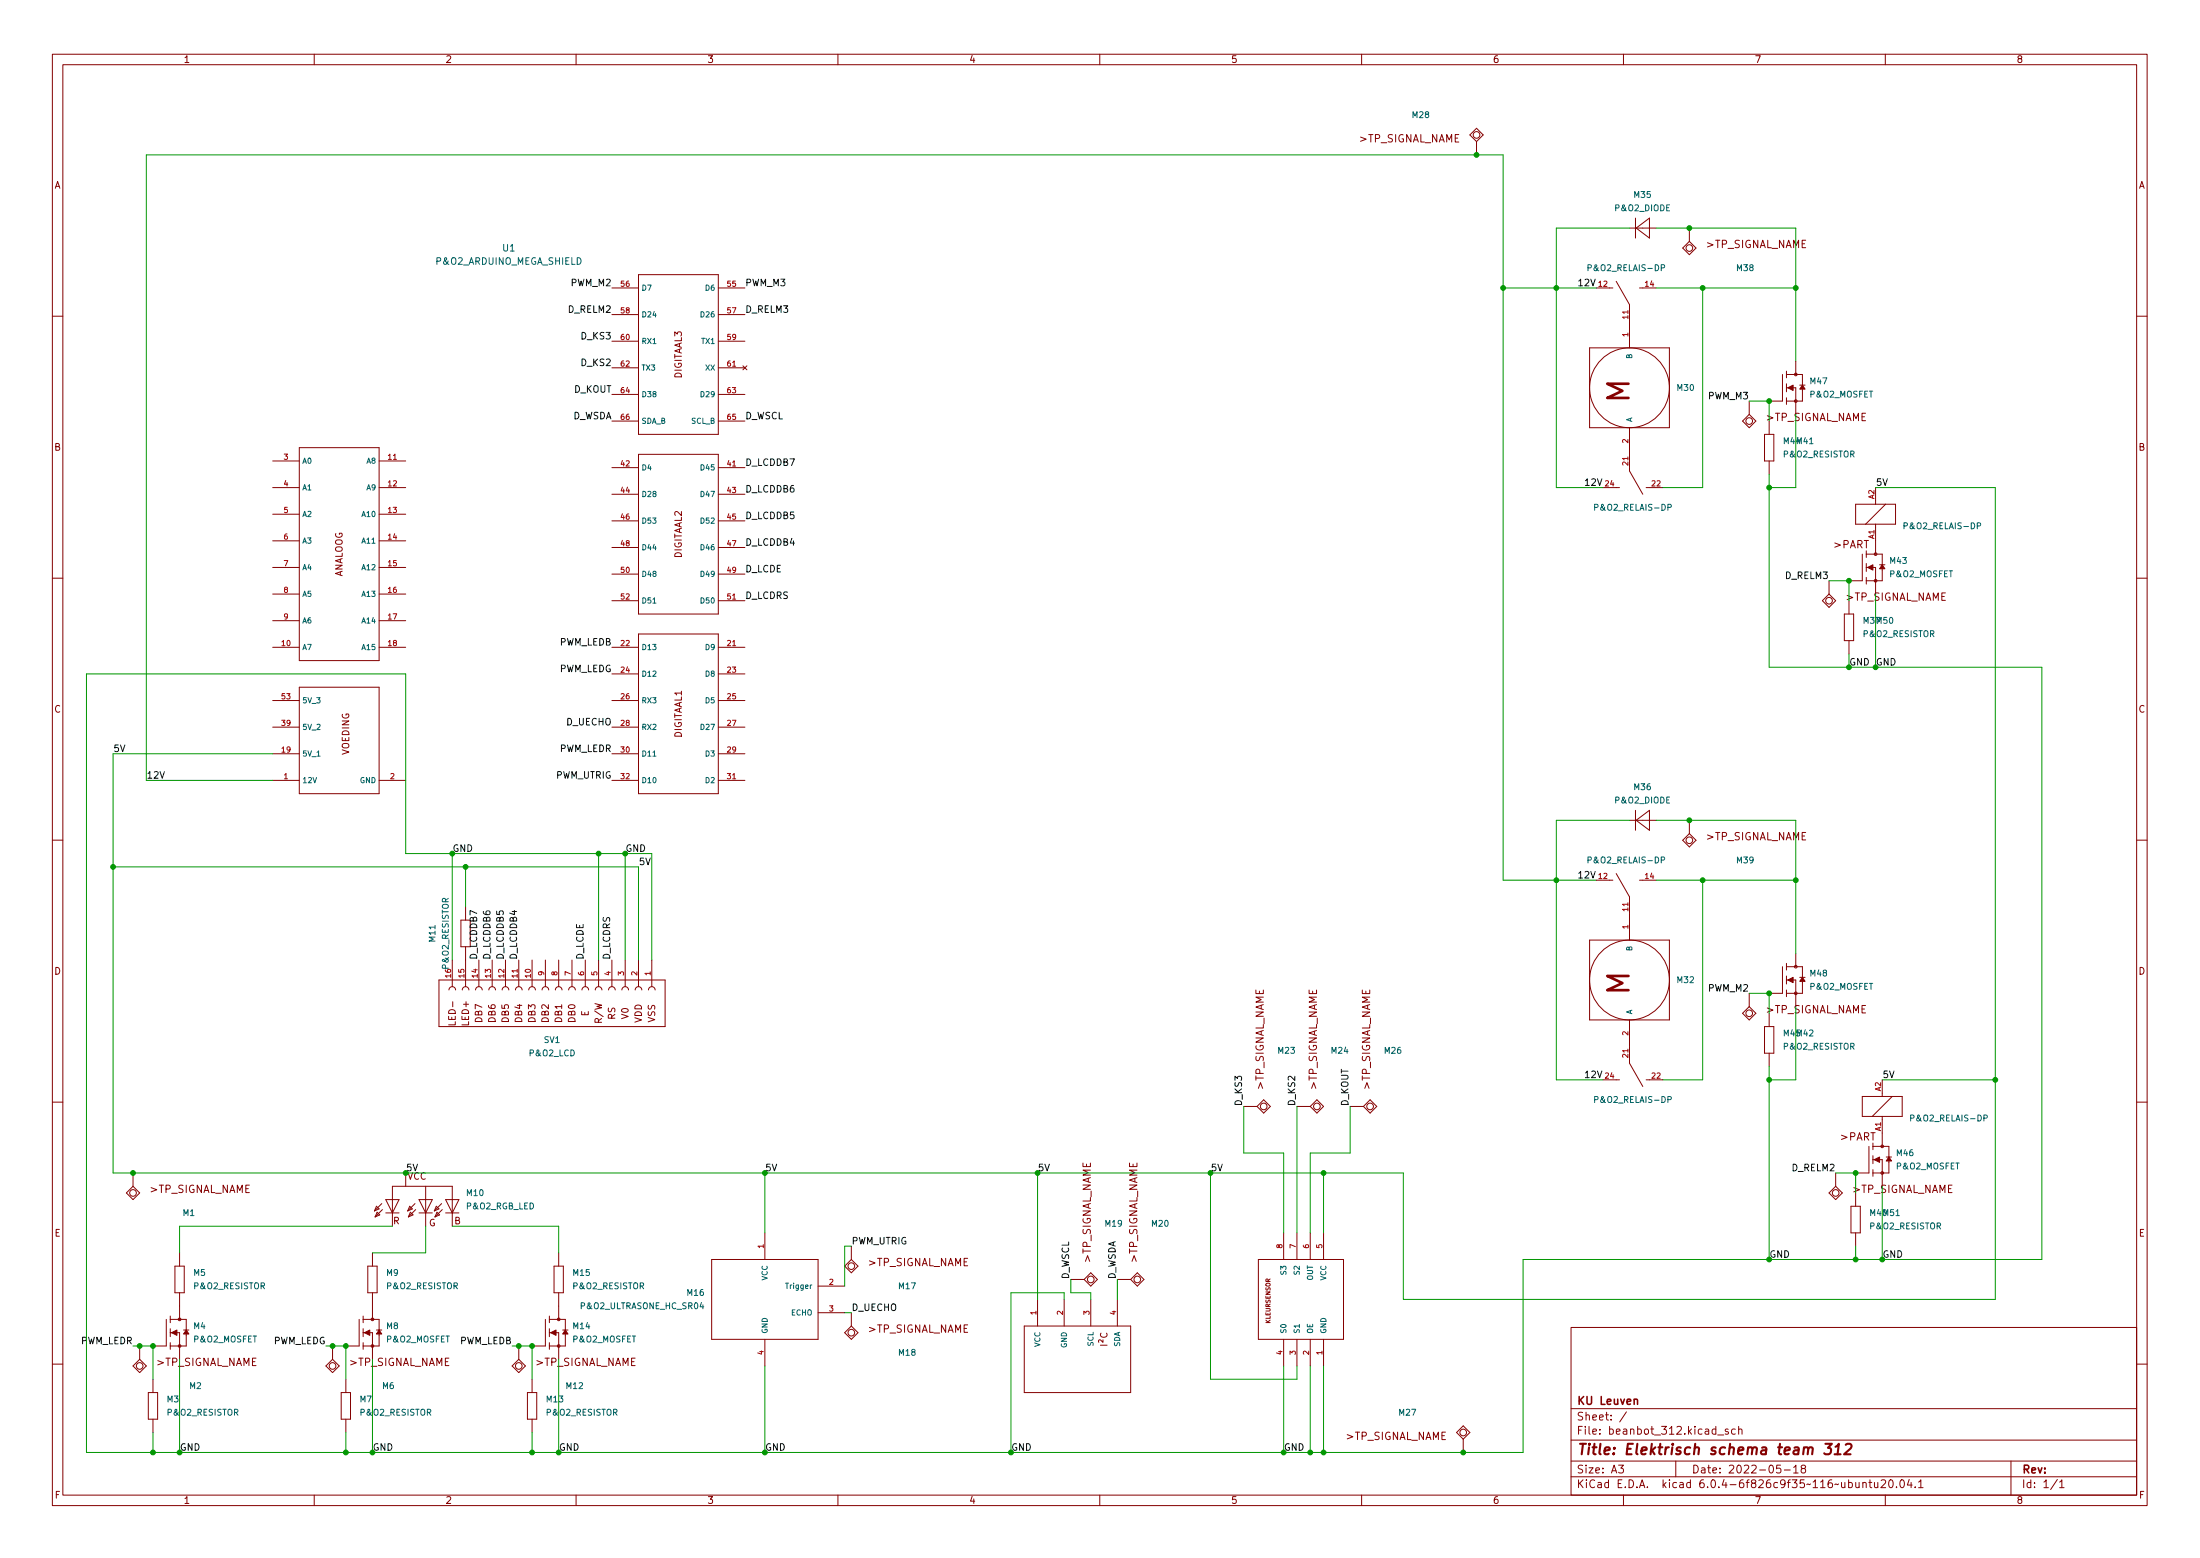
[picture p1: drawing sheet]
<svg xmlns="http://www.w3.org/2000/svg" width="297mm" height="210mm" viewBox="0 0 297 210" stroke-linecap="round" stroke-linejoin="round" font-family="sans-serif">
<g fill="none" stroke="#840000" stroke-width=".14">
<path d="M7.1 7.3h282.8v195.9h-282.8zM8.5 8.7h280v193.1h-280zM42.4 7.3v1.4M77.8 7.3v1.4M113.1 7.3v1.4M148.5 7.3v1.4M183.8 7.3v1.4M198.5 18.2l.9-.9 .9 .9-.9 .9zM199.4 19.1v1.8M219.2 7.3v1.4M254.6 7.3v1.4M82.6 38.9h3.6"/>
<path d="M86.2 37.1h10.8v21.5h-10.8zM97 38.9h3.6M215.5 38.9h2.3M218.2 38l1.8 3.1v5.8M220 30.8h3.6M220.8 29.4v2.7M220.9 30.8l1.8-1.4v2.7zM221.4 38.9h2.2M227.2 33.5l.9-.9 .9 .9-.9 .9zM228.1 30.8v1.8M7.1 42.7h1.4M82.6 42.5h3.6"/>
<path d="M82.6 46h3.6M82.6 49.6h3.6M82.6 53.2h3.6M82.6 56.8h3.6M97 42.5h3.6M97 46h3.6M97 49.6h3.6M97 53.2h3.6M97 56.8h3.6M100.3 49.4l.5 .5M100.8 49.4l-.5 .5M214.6 46.9h10.8v10.8h-10.8z"/>
<path d="M220 57.7v5.9l1.8 3.1M235.3 56.8l.9-.9 .9 .9-.9 .9zM236.2 54.1v1.8M238.2 58.6h1.3v3.6h-1.3zM238.9 56.8v1.8M240.7 50.5v3.6h-1.8M241.2 50.1v.9M241.2 51.8v1.1M241.2 53.7v.9M241.2 52.3h1.3v3.6M241.2 50.5h2.2v3.6h-2.2M242.5 48.7v1.8"/>
<path d="M243 52h.7M288.5 42.7h1.4M7.1 78h1.4M36.8 62.2h3.6M36.8 65.8h3.6M36.8 76.6h3.6M36.8 69.4h3.6M36.8 73h3.6M40.4 60.4h10.8v28.8h-10.8zM51.2 62.2h3.6M51.2 65.8h3.6M51.2 76.6h3.6"/>
<path d="M51.2 69.4h3.6M51.2 73h3.6M82.6 63.1h3.6M82.6 66.7h3.6M82.6 70.3h3.6M82.6 73.9h3.6M82.6 77.5h3.6M86.2 61.3h10.8v21.6h-10.8zM97 63.1h3.6M97 66.7h3.6M97 70.3h3.6M97 73.9h3.6"/>
<path d="M97 77.5h3.6M216.4 65.8h2.3M222.3 65.8h2.2M238.9 62.2v1.8M247 78.4v1.8M250.5 68h5.4v2.7h-5.4zM251.4 74.8v3.6h-1.8M252 74.8h2.1v3.6h-2.1M252 76.6h1.2v3.6M252 74.3v.9M252 76v1.1M252 77.9v.9"/>
<path d="M253.2 65.8v2.2M253.2 70.7v4.1M253.8 76.2h.7M254.6 68l-2.7 2.7M288.5 78h1.4M36.8 87.4h3.6M36.8 80.2h3.6M36.8 83.8h3.6M36.8 94.5h3.6M36.8 98.1h3.6M40.4 92.7h10.8v14.4h-10.8zM51.2 87.4h3.6"/>
<path d="M51.2 80.2h3.6M51.2 83.8h3.6M82.6 87.4h3.6M82.6 90.9h3.6M82.6 94.5h3.6M82.6 98.1h3.6M82.6 81.1h3.6M86.2 85.6h10.8v21.5h-10.8zM97 87.4h3.6M97 90.9h3.6M97 94.5h3.6M97 98.1h3.6"/>
<path d="M97 81.1h3.6M246.1 81.1l.9-.9 .8 .9-.8 .9zM249 82.9h1.3v3.6h-1.3zM249.6 81.1v1.8M249.6 86.5v1.8M7.1 113.4h1.4M36.8 105.3h3.6M36.8 101.7h3.6M51.2 105.3h3.6M82.6 105.3h3.6M82.6 101.7h3.6M97 105.3h3.6"/>
<path d="M97 101.7h3.6M215.5 118.8h2.3M218.2 117.9l1.8 3.1v5.9M220 110.7h3.6M220.8 109.4v2.6M220.9 110.7l1.8-1.3v2.6zM221.4 118.8h2.2M227.2 113.4l.9-.9 .9 .9-.9 .9zM228.1 110.7v1.8M288.5 113.4h1.4M59.3 132.3h30.5v6.2h-30.5zM60.6 133.6a.45 .45 0 0 1 .5-.4 .45 .45 0 0 1 .4 .4"/>
<path d="M61.1 129.6v3.6M62.2 124.2h1.3v3.6h-1.3zM62.4 133.6a.45 .45 0 0 1 .5-.4 .45 .45 0 0 1 .4 .4M62.9 122.4v1.8M62.9 127.8v5.4M64.2 133.6a.45 .45 0 0 1 .5-.4 .45 .45 0 0 1 .4 .4M64.7 129.6v3.6M66 133.6a.45 .45 0 0 1 .5-.4 .45 .45 0 0 1 .4 .4M66.5 129.6v3.6M67.8 133.6a.45 .45 0 0 1 .4-.4 .45 .45 0 0 1 .5 .4M68.2 129.6v3.6M69.6 133.6a.45 .45 0 0 1 .4-.4 .45 .45 0 0 1 .5 .4"/>
<path d="M70 129.6v3.6M71.4 133.6a.45 .45 0 0 1 .4-.4 .45 .45 0 0 1 .5 .4M71.8 129.6v3.6M73.2 133.6a.45 .45 0 0 1 .4-.4 .45 .45 0 0 1 .5 .4M73.6 129.6v3.6M75 133.6a.45 .45 0 0 1 .4-.4 .45 .45 0 0 1 .5 .4M75.4 129.6v3.6M76.8 133.6a.45 .45 0 0 1 .4-.4 .45 .45 0 0 1 .5 .4M77.2 129.6v3.6M78.6 133.6a.45 .45 0 0 1 .4-.4 .45 .45 0 0 1 .5 .4M79 129.6v3.6M80.4 133.6a.45 .45 0 0 1 .4-.4 .45 .45 0 0 1 .5 .4"/>
<path d="M80.8 129.6v3.6M82.2 133.6a.45 .45 0 0 1 .4-.4 .45 .45 0 0 1 .5 .4M82.6 129.6v3.6M84 133.6a.45 .45 0 0 1 .4-.4 .45 .45 0 0 1 .5 .4M84.4 129.6v3.6M85.8 133.6a.45 .45 0 0 1 .4-.4 .45 .45 0 0 1 .5 .4M86.2 129.6v3.6M87.6 133.6a.45 .45 0 0 1 .4-.4 .45 .45 0 0 1 .5 .4M88 129.6v3.6M214.6 126.9h10.8v10.7h-10.8zM220 137.6v5.9l1.8 3.1M235.3 136.7l.9-.9 .9 .9-.9 .9z"/>
<path d="M236.2 134.1v1.7M238.2 138.5h1.3v3.6h-1.3zM238.9 136.7v1.8M240.7 130.5v3.6h-1.8M241.2 130v.9M241.2 131.7v1.1M241.2 133.6v.9M241.2 132.3h1.3v3.5M241.2 130.5h2.2v3.6h-2.2M242.5 128.7v1.8M243 131.9h.7M7.1 148.7h1.4"/>
<path d="M18 158.3v1.8M54.8 158.3v1.8M167.9 149.3h1.8M169.7 149.3l.9-.9 .9 .9-.9 .9zM175.1 149.3h1.8M176.9 149.3l.9-.9 .9 .9-.9 .9zM182.3 149.3h1.8M184.1 149.3l.9-.9 .9 .9-.9 .9zM216.4 145.7h2.3M222.3 145.7h2.2M238.9 142.1v1.8M247.8 158.3v1.8"/>
<path d="M251.4 148h5.4v2.7h-5.4zM252.3 154.7v3.6h-1.8M252.9 154.3v.9M252.9 156v1M252.9 157.8v.9M252.9 156.5h1.2v3.6M252.9 154.7h2.1v3.6h-2.1M254.1 145.7v2.3M254.1 150.7v4M254.7 156.1h.7M255.5 148l-2.7 2.7M288.5 148.7h1.4"/>
<path d="M17.1 161l.9-.9 .9 .9-.9 .9zM22.5 178.1v3.5h-1.8M23 179.8h1.2v3.6M23 177.6v.9M23 179.3v1.1M23 178.1h2.1v3.5h-2.1M23.6 170.9h1.3v3.6h-1.3zM24.2 169.1v1.8M24.2 174.5v3.6M24.8 179.5h.7M48.5 178.1v3.5h-1.8M49 179.8h1.3v3.6"/>
<path d="M49 178.1h2.2v3.5h-2.2M49 177.6v.9M49 179.3v1.1M49.7 170.9h1.2v3.6h-1.2zM50.3 169.1v1.8M50.3 174.5v3.6M50.8 179.5h.7M50.8 162.8l.4 .3-.6 .3zM50.9 163.6l.4 .4-.7 .2zM51.5 162.4l-.9 1M51.6 163.2l-1 1M52.1 163.7h1.8"/>
<path d="M52.1 161.9h1.8l-.9 1.8zM53 165.5v-5.4h8.1v5.4M55.3 162.8l.4 .3-.7 .3zM55.4 163.6l.4 .4-.7 .2zM56 162.4l-1 1M56.1 163.2l-1 1M56.6 163.7h1.8M56.6 161.9h1.8l-.9 1.8zM57.5 160.1v5.4M58.9 162.8l.4 .3-.7 .3zM59 163.6l.4 .4-.7 .2zM59.6 162.4l-1 1"/>
<path d="M59.7 163.2l-1 1M60.2 163.7h1.8M60.2 161.9h1.8l-.9 1.8zM73.6 178.1v3.5h-1.8M74.2 179.8h1.2v3.6M74.2 178.1h2.1v3.5h-2.1M74.2 177.6v.9M74.2 179.3v1.1M74.8 170.9h1.3v3.6h-1.3zM75.4 169.1v1.8M75.4 174.5v3.6M76 179.5h.7"/>
<path d="M96.1 170h14.4v10.7h-14.4zM103.3 166.4v3.6M110.5 173.6h3.5M110.5 177.2h3.5M114 170.9l.9-.9 .9 .9-.9 .9zM114.9 179l.9 .8-.9 .9-.9-.9zM114.9 168.2v1.8M114.9 177.2v1.8M138.3 179h14.4v8.9h-14.4zM140.1 175.4v3.6M143.7 175.4v3.6M144.6 172.7h1.8"/>
<path d="M146.4 172.7l.9-.9 .9 .9-.9 .9zM147.3 175.4v3.6M148.7 179.9a.43 .43 0 0 0 .3 .6 .43 .43 0 0 0 .5-.4l-.1-.2M150.9 175.4v3.6M150.9 172.7h1.8M152.7 172.7l.9-.9 .9 .9-.9 .9zM169.9 170h11.5v10.7h-11.5zM173.3 166.4v3.6M175.1 166.4v3.6M176.9 166.4v3.6M178.7 166.4v3.6M212.1 179.1h76.4v22.7h-76.4z"/>
<path d="M247 161l.8-.9 .9 .9-.9 .9zM249.9 162.8h1.3v3.6h-1.3zM250.5 161v1.8M250.5 166.4v1.8M7.1 184.1h1.4M18 184.3l.9-.9 .9 .9-.9 .9zM18.9 181.6v1.8M20 187.9h1.3v3.6h-1.3zM20.7 186.1v1.8M20.7 191.5v1.8M23 181.2v.9M44 184.3l.9-.9 .9 .9-.9 .9z"/>
<path d="M44.9 181.6v1.8M46.1 187.9h1.2v3.6h-1.2zM46.7 186.1v1.8M46.7 191.5v1.8M49 181.2v.9M69.1 184.3l.9-.9 .9 .9-.9 .9zM70 181.6v1.8M71.2 187.9h1.3v3.6h-1.3zM71.8 186.1v1.8M71.8 191.5v1.8M74.2 181.2v.9M103.3 180.7v3.6"/>
<path d="M148.6 181.5h.9M148.9 180.8v.4l-.4-.4-.1 .1v.3M173.3 180.7v3.6M175.1 180.7v3.6M176.9 180.7v3.6M178.7 180.7v3.6M196.7 193.3l.9-.9 .9 .9-.9 .9zM197.6 194.2v1.8M212.1 199.3h76.4M212.1 197.2h76.4M212.1 194.3h76.4M212.1 190.1h76.4"/>
<path d="M218.5 197.7h.7l-.4 .4 .3 .1v.5l-.1 .1-.5-.1M219.6 190.5l-.9 1.4M226.3 197.2v2.1M231.9 193.7h.8M233.3 192.9l-.2-.1-.2 .2 .1 .1 .3 .2v.2h-.4M234.3 192.9l-.3-.1-.2 .2 .1 .5h.4M234.7 192.9l.2-.1 .3 .1v.7M234.7 192.5v1.1M240.4 197.7h-.5v.5l.1-.1 .4 .1 .1 .1-.1 .4-.1 .1-.4-.1M240.9 198.4h.8M242.2 198l.3-.3v1.1M242.2 198.8h.6"/>
<path d="M243.4 198.2l-.2-.2v-.2l.2-.1 .3 .1 .1 .1-.1 .2-.4 .1-.1 .2v.2l.2 .2h.2l.2-.2v-.2l-.2-.2M252.5 199.7v.9l.2 .2M254 199.8l.4-.1 .1 .1 .1 .2-.7 .8h.7M255.1 199.8l.2-.1a.57 .57 0 0 1 .3 .5 .57 .57 0 0 1-.3 .6l-.2-.1-.1-.3zM256.6 199.8l.2-.1a.57 .57 0 0 1 .3 .5 .57 .57 0 0 1-.3 .6l-.2-.1-.1-.3zM257.8 199.7l-.3 .7h.7M271.5 197.2v4.6M277.8 199.7l-.9 1.3M288.5 184.1h1.4M42.4 201.8v1.4M77.8 201.8v1.4M113.1 201.8v1.4"/>
<path d="M148.5 201.8v1.4M183.8 201.8v1.4M219.2 201.8v1.4M251.5 200.2l.2-.1h.2l.1 .7M251.5 200.1v.7M252.3 200.1h.4M253.1 200.1v.6l.3 .1 .1-.1M253.5 200.1v.7M254.6 201.8v1.4M256.1 200.7v.1M258 200.1v.7M258.6 200.7v.1"/>
<path d="M259 200l.3-.3v1.1M259 200.8h.6M278.1 200l.3-.3v1.1M278.1 200.8h.6"/>
<circle cx="199.4" cy="18.2" r=".45"/>
<circle cx="228.1" cy="33.5" r=".45"/>
<circle cx="220" cy="52.3" r="5.4"/>
<circle cx="236.2" cy="56.8" r=".45"/>
<circle cx="242.5" cy="54.1" r=".18"/>
<circle cx="242.5" cy="50.5" r=".18"/>
<circle cx="253.2" cy="74.8" r=".18"/>
<circle cx="253.2" cy="78.4" r=".18"/>
<circle cx="247" cy="81.1" r=".45"/>
<circle cx="228.1" cy="113.4" r=".45"/>
<circle cx="220" cy="132.3" r="5.4"/>
<circle cx="236.2" cy="136.7" r=".45"/>
<circle cx="242.5" cy="130.5" r=".18"/>
<circle cx="242.5" cy="134.1" r=".18"/>
<circle cx="170.6" cy="149.3" r=".45"/>
<circle cx="177.8" cy="149.3" r=".45"/>
<circle cx="185" cy="149.3" r=".45"/>
<circle cx="254.1" cy="154.7" r=".18"/>
<circle cx="254.1" cy="158.3" r=".18"/>
<circle cx="18" cy="161" r=".45"/>
<circle cx="24.2" cy="178.1" r=".18"/>
<circle cx="50.3" cy="178.1" r=".18"/>
<circle cx="75.4" cy="178.1" r=".18"/>
<circle cx="114.9" cy="179.8" r=".45"/>
<circle cx="114.9" cy="170.9" r=".45"/>
<circle cx="147.3" cy="172.7" r=".45"/>
<circle cx="153.6" cy="172.7" r=".45"/>
<circle cx="247.8" cy="161" r=".45"/>
<circle cx="18.9" cy="184.3" r=".45"/>
<circle cx="24.2" cy="181.6" r=".18"/>
<circle cx="44.9" cy="184.3" r=".45"/>
<circle cx="50.3" cy="181.6" r=".18"/>
<circle cx="70" cy="184.3" r=".45"/>
<circle cx="75.4" cy="181.6" r=".18"/>
<circle cx="197.6" cy="193.3" r=".45"/>
</g>
<path d="M246.5 194.8h.8l-.5 .6 .4 .1-.1 .6-.2 .2h-.4l-.2-.2M247.7 196.3h.8M247.8 195.2l.5-.4-.2 1.5M249.2 195l.2-.2h.4l.1 .2 .1 .2-.1 .3-.9 .8h.9" fill="none" stroke="#840000" stroke-width=".28"/>
<path d="M220.6 188.9l.2-.1 .2 .1 .1 .6" fill="none" stroke="#840000" stroke-width=".21"/>
<g fill="#840000" stroke="#840000" stroke-width=".14">
<path d="M241.4 52.3l.7-.3v.7z"/>
<path d="M243.4 52l.3 .5h-.7z"/>
<path d="M253.1 156.5l.7-.4v.8z"/>
<path d="M255 156.1l.4 .6h-.7z"/>
<path d="M23.2 179.8l.7-.3v.7z"/>
<path d="M25.1 179.5l.4 .5h-.7z"/>
<path d="M241.4 132.3l.7-.4v.7z"/>
<path d="M243.4 131.9l.3 .5h-.7z"/>
<path d="M49.2 179.8l.7-.3v.7z"/>
<path d="M51.2 179.5l.3 .5h-.7z"/>
<path d="M74.4 179.8l.7-.3v.7z"/>
<path d="M76.3 179.5l.4 .5h-.7z"/>
<path d="M252.2 76.6l.7-.4v.7z"/>
<path d="M254.1 76.2l.4 .6h-.7z"/>
</g>
<path d="M224.3 36.1h.4v-.3l-.4-.1v.8M225.2 68.5l.4-.1v-.3h-.4v.8M267 71l.3-.1 .1-.3h-.4v.8M88.2 81.4h.4M88.2 102h.4M224.3 116.1l.4-.1v-.3l-.4-.1v.9M225.2 148.4h.4v-.3l-.4-.1v.8M267.9 150.9h.3l.1-.3-.4-.1v.8" fill="none" stroke="#006464" stroke-width=".14"/>
<g fill="none" stroke="#009600" stroke-width=".14">
<path d="M202.9 38.9h12.6M220 30.8h-9.9v35h6.3M223.6 30.8h18.9v17.9M223.6 38.9h18.9M229.9 38.9v26.9h-5.4M236.2 54.1h2.7v2.7M242.5 55.9v9.9h-3.6M238.9 64v26h36.8v80h-70.1v26h-193.9v-105.1h43.1v24.3h33.2v14.4M247 78.4h2.6v2.7M253.2 65.8h16.2v109.6h-79.9v-17.1h-174.2v-56.6h21.5M249.6 88.3v1.7M253.2 80.2v9.8"/>
<path d="M15.3 117h70.9v12.6M36.8 105.3h-17v-84.4h183.1v97.9h12.6M61.1 115.2v14.4M62.9 117v5.4M80.8 115.2v14.4M84.4 115.2v14.4M220 110.7h-9.9v35h6.3M223.6 110.7h18.9v18M223.6 118.8h18.9M229.9 118.8v26.9h-5.4M236.2 134.1h2.7v2.6M242.5 135.8v9.9h-3.6"/>
<path d="M103.3 158.3v8.1M140.1 158.3v17.1M163.4 158.3v27.8h11.7v-1.8M167.9 149.3v6.3h5.4v10.8M175.1 149.3v17.1M178.7 158.3v8.1M182.3 149.3v6.3h-5.4v10.8M238.9 143.9v26.1M247.8 158.3h2.7v2.7M254.1 145.7h15.3M53 165.5h-28.8v3.6M57.5 165.5v3.6h-7.2"/>
<path d="M61.1 165.5h14.3v3.6M114 177.2h.9M114.9 168.2h-.9v5.4M143.7 175.4v-.9h-7.2v21.5M144.6 172.7v1.8h2.7v.9M150.9 172.7v2.7M250.5 168.2v1.8M254.1 160.1v9.9M18 181.6h2.7v4.5M20.7 193.3v2.7M24.2 183.4v12.6M44 181.6h2.7v4.5"/>
<path d="M46.7 193.3v2.7M50.3 183.4v12.6M69.1 181.6h2.7v4.5M71.8 193.3v2.7M75.4 183.4v12.6M103.3 184.3v11.7M173.3 184.3v11.7M176.9 184.3v11.7M178.7 184.3v11.7"/>
</g>
<g fill="#009600" stroke="#009600" stroke-width=".14">
<circle cx="62.9" cy="117" r=".32"/>
<circle cx="61.1" cy="115.2" r=".32"/>
<circle cx="84.4" cy="115.2" r=".32"/>
<circle cx="80.8" cy="115.2" r=".32"/>
<circle cx="103.3" cy="158.3" r=".32"/>
<circle cx="54.8" cy="158.3" r=".32"/>
<circle cx="44.9" cy="181.6" r=".32"/>
<circle cx="46.7" cy="181.6" r=".32"/>
<circle cx="18.9" cy="181.6" r=".32"/>
<circle cx="20.7" cy="181.6" r=".32"/>
<circle cx="20.7" cy="196" r=".32"/>
<circle cx="24.2" cy="196" r=".32"/>
<circle cx="15.3" cy="117" r=".32"/>
<circle cx="18" cy="158.3" r=".32"/>
<circle cx="46.7" cy="196" r=".32"/>
<circle cx="163.4" cy="158.3" r=".32"/>
<circle cx="140.1" cy="158.3" r=".32"/>
<circle cx="136.5" cy="196" r=".32"/>
<circle cx="178.7" cy="158.3" r=".32"/>
<circle cx="173.3" cy="196" r=".32"/>
<circle cx="71.8" cy="196" r=".32"/>
<circle cx="75.4" cy="196" r=".32"/>
<circle cx="103.3" cy="196" r=".32"/>
<circle cx="50.3" cy="196" r=".32"/>
<circle cx="71.8" cy="181.6" r=".32"/>
<circle cx="70" cy="181.6" r=".32"/>
<circle cx="242.5" cy="118.8" r=".32"/>
<circle cx="249.6" cy="90" r=".32"/>
<circle cx="238.9" cy="134.1" r=".32"/>
<circle cx="210.1" cy="118.8" r=".32"/>
<circle cx="228.1" cy="110.7" r=".32"/>
<circle cx="229.9" cy="118.8" r=".32"/>
<circle cx="238.9" cy="145.7" r=".32"/>
<circle cx="269.4" cy="145.7" r=".32"/>
<circle cx="238.9" cy="170" r=".32"/>
<circle cx="250.5" cy="170" r=".32"/>
<circle cx="254.1" cy="170" r=".32"/>
<circle cx="250.5" cy="158.3" r=".32"/>
<circle cx="178.7" cy="196" r=".32"/>
<circle cx="176.9" cy="196" r=".32"/>
<circle cx="197.6" cy="196" r=".32"/>
<circle cx="202.9" cy="38.9" r=".32"/>
<circle cx="199.4" cy="20.9" r=".32"/>
<circle cx="210.1" cy="38.9" r=".32"/>
<circle cx="228.1" cy="30.8" r=".32"/>
<circle cx="238.9" cy="54.1" r=".32"/>
<circle cx="242.5" cy="38.9" r=".32"/>
<circle cx="229.9" cy="38.9" r=".32"/>
<circle cx="238.9" cy="65.8" r=".32"/>
<circle cx="253.2" cy="90" r=".32"/>
<circle cx="249.6" cy="78.4" r=".32"/>
</g>
<g font-size="4" fill="#840000">
<text x="220" y="54.4" transform="rotate(-90 220 54.4)">M</text>
<text x="220" y="134.3" transform="rotate(-90 220 134.3)">M</text>
</g>
<text font-size="2" fill="#840000" x="212.8" y="196.3">Title: Elektrisch schema team 312</text>
<g font-size="1.5" fill="#840000">
<text x="212.8" y="191.7">Sheet: /</text>
<text x="212.8" y="189.6">KU Leuven</text>
<text x="212.8" y="193.6">File: beanbot_312.kicad_sch</text>
<text x="212.8" y="200.8">KiCad E.D.A. kicad 6.0.4-6f826c9f35~116~ubuntu20.04.1</text>
<text x="212.8" y="198.8">Size: A3</text>
<text x="228.4" y="198.8">Date: 2022-05-18</text>
<text x="272.9" y="198.8">Rev:</text>
<text x="272.9" y="200.8">Id: 1/1</text>
</g>
<g font-size="1.4" fill="#840000">
<text x="183.5" y="19.2">&gt;TP_SIGNAL_NAME</text>
<text x="230.4" y="33.5">&gt;TP_SIGNAL_NAME</text>
<text x="238.4" y="56.8">&gt;TP_SIGNAL_NAME</text>
<text x="247.6" y="74">&gt;PART</text>
<text x="249.2" y="81.1">&gt;TP_SIGNAL_NAME</text>
<text x="230.4" y="113.4">&gt;TP_SIGNAL_NAME</text>
<text x="238.4" y="136.7">&gt;TP_SIGNAL_NAME</text>
<text x="170.6" y="147.1" transform="rotate(-90 170.6 147.1)">&gt;TP_SIGNAL_NAME</text>
<text x="177.8" y="147.1" transform="rotate(-90 177.8 147.1)">&gt;TP_SIGNAL_NAME</text>
<text x="185" y="147.1" transform="rotate(-90 185 147.1)">&gt;TP_SIGNAL_NAME</text>
<text x="248.5" y="153.9">&gt;PART</text>
<text x="20.2" y="161">&gt;TP_SIGNAL_NAME</text>
<text x="250.1" y="161">&gt;TP_SIGNAL_NAME</text>
<text x="117.2" y="170.9">&gt;TP_SIGNAL_NAME</text>
<text x="147.3" y="170.4" transform="rotate(-90 147.3 170.4)">&gt;TP_SIGNAL_NAME</text>
<text x="153.6" y="170.4" transform="rotate(-90 153.6 170.4)">&gt;TP_SIGNAL_NAME</text>
<text x="117.2" y="179.8">&gt;TP_SIGNAL_NAME</text>
<text x="21.1" y="184.3">&gt;TP_SIGNAL_NAME</text>
<text x="47.2" y="184.3">&gt;TP_SIGNAL_NAME</text>
<text x="72.3" y="184.3">&gt;TP_SIGNAL_NAME</text>
<text x="181.7" y="194.3">&gt;TP_SIGNAL_NAME</text>
</g>
<g font-size="1.3" fill="#840000">
<text x="24.7" y="8.5">1</text>
<text x="60.1" y="8.5">2</text>
<text x="95.5" y="8.5">3</text>
<text x="130.8" y="8.5">4</text>
<text x="166.2" y="8.5">5</text>
<text x="201.5" y="8.5">6</text>
<text x="236.9" y="8.5">7</text>
<text x="272.2" y="8.5">8</text>
<text x="7.3" y="25.5">A</text>
<text x="288.7" y="25.5">A</text>
<text x="92" y="51.1" transform="rotate(-90 92 51.1)">DIGITAAL3</text>
<text x="7.3" y="60.8">B</text>
<text x="288.7" y="60.8">B</text>
<text x="46.2" y="78" transform="rotate(-90 46.2 78)">ANALOOG</text>
<text x="92" y="75.4" transform="rotate(-90 92 75.4)">DIGITAAL2</text>
<text x="7.3" y="96.2">C</text>
<text x="47.1" y="101.9" transform="rotate(-90 47.1 101.9)">VOEDING</text>
<text x="92" y="99.6" transform="rotate(-90 92 99.6)">DIGITAAL1</text>
<text x="288.7" y="96.2">C</text>
<text x="7.3" y="131.5">D</text>
<text x="288.7" y="131.5">D</text>
<text x="65.1" y="138" transform="rotate(-90 65.1 138)">DB7</text>
<text x="66.9" y="138" transform="rotate(-90 66.9 138)">DB6</text>
<text x="68.7" y="138" transform="rotate(-90 68.7 138)">DB5</text>
<text x="70.5" y="138" transform="rotate(-90 70.5 138)">DB4</text>
<text x="72.3" y="138" transform="rotate(-90 72.3 138)">DB3</text>
<text x="74.1" y="138" transform="rotate(-90 74.1 138)">DB2</text>
<text x="75.9" y="138" transform="rotate(-90 75.9 138)">DB1</text>
<text x="77.7" y="138" transform="rotate(-90 77.7 138)">DB0</text>
<text x="79.5" y="137.2" transform="rotate(-90 79.5 137.2)">E</text>
<text x="81.3" y="138" transform="rotate(-90 81.3 138)">R/W</text>
<text x="83.1" y="137.6" transform="rotate(-90 83.1 137.6)">RS</text>
<text x="84.9" y="137.5" transform="rotate(-90 84.9 137.5)">V0</text>
<text x="88.5" y="138" transform="rotate(-90 88.5 138)">VSS</text>
<text x="61.5" y="138.2" transform="rotate(-90 61.5 138.2)">LED-</text>
<text x="63.3" y="138.4" transform="rotate(-90 63.3 138.4)">LED+</text>
<text x="86.7" y="138.1" transform="rotate(-90 86.7 138.1)">VDD</text>
<text x="55" y="159.2">VCC</text>
<text x="7.4" y="166.9">E</text>
<text x="53.1" y="165.2">R</text>
<text x="57.9" y="165.5">G</text>
<text x="61.3" y="165.2">B</text>
<text x="288.8" y="166.9">E</text>
<text x="7.4" y="202.2">F</text>
<text x="24.7" y="202.9">1</text>
<text x="60.1" y="202.9">2</text>
<text x="95.5" y="202.9">3</text>
<text x="130.8" y="202.9">4</text>
<text x="166.2" y="202.9">5</text>
<text x="201.5" y="202.9">6</text>
<text x="236.9" y="202.9">7</text>
<text x="272.2" y="202.9">8</text>
<text x="288.8" y="202.2">F</text>
</g>
<g font-size="1.3" fill="#006464">
<text x="58.9" y="35.7">P&amp;O2_ARDUINO_MEGA_SHIELD</text>
<text x="67.9" y="33.9">U1</text>
</g>
<g font-size="1.3" fill="#0f0f0f">
<text x="77.1" y="38.6">PWM_M2</text>
<text x="100.6" y="38.6">PWM_M3</text>
<text x="213.3" y="38.6">12V</text>
<text x="76.8" y="42.2">D_RELM2</text>
<text x="78.6" y="45.8">D_KS3</text>
<text x="100.6" y="42.2">D_RELM3</text>
<text x="77.5" y="53">D_KOUT</text>
<text x="78.6" y="49.4">D_KS2</text>
<text x="230.7" y="53.9">PWM_M3</text>
<text x="77.2" y="56.6">D_WSDA</text>
<text x="100.6" y="56.6">D_WSCL</text>
<text x="100.6" y="62.9">D_LCDDB7</text>
<text x="214.2" y="65.6">12V</text>
<text x="253.2" y="65.6">5V</text>
<text x="100.6" y="70">D_LCDDB5</text>
<text x="100.6" y="66.5">D_LCDDB6</text>
<text x="100.6" y="73.6">D_LCDDB4</text>
<text x="100.6" y="77.2">D_LCDE</text>
<text x="100.6" y="80.8">D_LCDRS</text>
<text x="241.1" y="78.1">D_RELM3</text>
<text x="75.5" y="87.1">PWM_LEDB</text>
<text x="249.6" y="89.8">GND GND</text>
<text x="75.4" y="90.7">PWM_LEDG</text>
<text x="15.3" y="101.5">5V</text>
<text x="75.5" y="101.5">PWM_LEDR</text>
<text x="76.5" y="97.9">D_UECHO</text>
<text x="19.8" y="105.1">12V</text>
<text x="75" y="105.1">PWM_UTRIG</text>
<text x="61.1" y="114.9">GND</text>
<text x="84.4" y="114.9">GND</text>
<text x="86.2" y="116.7">5V</text>
<text x="213.3" y="118.5">12V</text>
<text x="64.4" y="129.6" transform="rotate(-90 64.4 129.6)">D_LCDDB7</text>
<text x="66.2" y="129.6" transform="rotate(-90 66.2 129.6)">D_LCDDB6</text>
<text x="68" y="129.6" transform="rotate(-90 68 129.6)">D_LCDDB5</text>
<text x="69.8" y="129.6" transform="rotate(-90 69.8 129.6)">D_LCDDB4</text>
<text x="78.8" y="129.6" transform="rotate(-90 78.8 129.6)">D_LCDE</text>
<text x="82.4" y="129.6" transform="rotate(-90 82.4 129.6)">D_LCDRS</text>
<text x="230.7" y="133.8">PWM_M2</text>
<text x="167.7" y="149.3" transform="rotate(-90 167.7 149.3)">D_KS3</text>
<text x="174.9" y="149.3" transform="rotate(-90 174.9 149.3)">D_KS2</text>
<text x="182" y="149.3" transform="rotate(-90 182 149.3)">D_KOUT</text>
<text x="214.2" y="145.5">12V</text>
<text x="254.1" y="145.5">5V</text>
<text x="54.8" y="158.1">5V</text>
<text x="103.3" y="158.1">5V</text>
<text x="140.1" y="158.1">5V</text>
<text x="163.4" y="158.1">5V</text>
<text x="242" y="158.1">D_RELM2</text>
<text x="114.9" y="167.9">PWM_UTRIG</text>
<text x="144.3" y="172.7" transform="rotate(-90 144.3 172.7)">D_WSCL</text>
<text x="150.6" y="172.7" transform="rotate(-90 150.6 172.7)">D_WSDA</text>
<text x="238.9" y="169.7">GND</text>
<text x="254.1" y="169.7">GND</text>
<text x="114.9" y="176.9">D_UECHO</text>
<text x="10.8" y="181.4">PWM_LEDR</text>
<text x="36.8" y="181.4">PWM_LEDG</text>
<text x="62" y="181.4">PWM_LEDB</text>
<text x="24.2" y="195.8">GND</text>
<text x="50.3" y="195.8">GND</text>
<text x="75.4" y="195.8">GND</text>
<text x="103.3" y="195.8">GND</text>
<text x="136.5" y="195.8">GND</text>
<text x="173.3" y="195.8">GND</text>
</g>
<g font-size="1.1" fill="#006464">
<text x="190.7" y="15.9">M28</text>
<text x="218.1" y="28.5">P&amp;O2_DIODE</text>
<text x="220.7" y="26.7">M35</text>
<text x="214.7" y="36.6">P&amp;O2_RELAIS-DP</text>
<text x="234.5" y="36.6">M38</text>
<text x="226.5" y="52.7">M30</text>
<text x="244.4" y="53.6">P&amp;O2_MOSFET</text>
<text x="244.4" y="51.8">M47</text>
<text x="240.9" y="59.9">M44M41</text>
<text x="240.9" y="61.7">P&amp;O2_RESISTOR</text>
<text x="215.6" y="68.9">P&amp;O2_RELAIS-DP</text>
<text x="257.4" y="71.4">P&amp;O2_RELAIS-DP</text>
<text x="255.2" y="77.9">P&amp;O2_MOSFET</text>
<text x="255.2" y="76.1">M43</text>
<text x="251.6" y="84.2">M37M50</text>
<text x="251.7" y="86">P&amp;O2_RESISTOR</text>
<text x="220.7" y="106.6">M36</text>
<text x="218.1" y="108.4">P&amp;O2_DIODE</text>
<text x="214.7" y="116.5">P&amp;O2_RELAIS-DP</text>
<text x="234.5" y="116.5">M39</text>
<text x="58.8" y="127.1" transform="rotate(-90 58.8 127.1)">M11</text>
<text x="60.6" y="130.7" transform="rotate(-90 60.6 130.7)">P&amp;O2_RESISTOR</text>
<text x="244.4" y="131.8">M48</text>
<text x="226.5" y="132.7">M32</text>
<text x="244.4" y="133.6">P&amp;O2_MOSFET</text>
<text x="71.5" y="142.5">P&amp;O2_LCD</text>
<text x="73.5" y="140.7">SV1</text>
<text x="172.6" y="142.2">M23</text>
<text x="179.8" y="142.2">M24</text>
<text x="187" y="142.2">M26</text>
<text x="240.9" y="139.8">M45M42</text>
<text x="240.9" y="141.6">P&amp;O2_RESISTOR</text>
<text x="215.6" y="148.8">P&amp;O2_RELAIS-DP</text>
<text x="258.2" y="151.3">P&amp;O2_RELAIS-DP</text>
<text x="63" y="161.4">M10</text>
<text x="256.1" y="157.8">P&amp;O2_MOSFET</text>
<text x="256.1" y="156">M46</text>
<text x="24.7" y="164.1">M1</text>
<text x="63" y="163.2">P&amp;O2_RGB_LED</text>
<text x="149.3" y="165.5">M19</text>
<text x="155.5" y="165.5">M20</text>
<text x="252.5" y="164.1">M40M51</text>
<text x="252.6" y="165.9">P&amp;O2_RESISTOR</text>
<text x="26.2" y="172.2">M5</text>
<text x="26.3" y="174">P&amp;O2_RESISTOR</text>
<text x="52.2" y="172.2">M9</text>
<text x="52.3" y="174">P&amp;O2_RESISTOR</text>
<text x="77.4" y="172.2">M15</text>
<text x="77.4" y="174">P&amp;O2_RESISTOR</text>
<text x="121.4" y="174">M17</text>
<text x="26.2" y="179.4">M4</text>
<text x="52.2" y="179.4">M8</text>
<text x="77.4" y="179.4">M14</text>
<text x="78.5" y="176.7">P&amp;O2_ULTRASONE_HC_SR04</text>
<text x="92.8" y="174.9">M16</text>
<text x="26.2" y="181.2">P&amp;O2_MOSFET</text>
<text x="52.3" y="181.2">P&amp;O2_MOSFET</text>
<text x="77.4" y="181.2">P&amp;O2_MOSFET</text>
<text x="121.4" y="182.9">M18</text>
<text x="22.6" y="189.2">M3</text>
<text x="22.7" y="191">P&amp;O2_RESISTOR</text>
<text x="25.6" y="187.4">M2</text>
<text x="48.6" y="189.2">M7</text>
<text x="48.7" y="191">P&amp;O2_RESISTOR</text>
<text x="51.7" y="187.4">M6</text>
<text x="73.8" y="189.2">M13</text>
<text x="73.9" y="191">P&amp;O2_RESISTOR</text>
<text x="76.5" y="187.4">M12</text>
<text x="188.9" y="191">M27</text>
</g>
<g font-size="1" fill="#a90000">
<text x="83.9" y="38.7">56</text>
<text x="98.2" y="38.7">55</text>
<text x="215.9" y="38.7">12</text>
<text x="222.1" y="38.7">14</text>
<text x="83.9" y="42.3">58</text>
<text x="83.9" y="45.9">60</text>
<text x="98.2" y="42.3">57</text>
<text x="98.2" y="45.9">59</text>
<text x="219.8" y="45.4" transform="rotate(-90 219.8 45.4)">1</text>
<text x="219.8" y="43" transform="rotate(-90 219.8 43)">11</text>
<text x="83.9" y="49.5">62</text>
<text x="83.9" y="53.1">64</text>
<text x="98.2" y="49.5">61</text>
<text x="98.2" y="53.1">63</text>
<text x="83.9" y="56.6">66</text>
<text x="98.2" y="56.6">65</text>
<text x="219.8" y="59.8" transform="rotate(-90 219.8 59.8)">2</text>
<text x="38.3" y="62">3</text>
<text x="38.3" y="65.6">4</text>
<text x="52.4" y="62">11</text>
<text x="52.4" y="65.6">12</text>
<text x="83.9" y="62.9">42</text>
<text x="98.2" y="62.9">41</text>
<text x="216.8" y="65.6">24</text>
<text x="219.8" y="62.8" transform="rotate(-90 219.8 62.8)">21</text>
<text x="223" y="65.6">22</text>
<text x="38.3" y="69.2">5</text>
<text x="52.4" y="69.2">13</text>
<text x="83.9" y="66.5">44</text>
<text x="83.9" y="70.1">46</text>
<text x="98.2" y="66.5">43</text>
<text x="98.2" y="70.1">45</text>
<text x="253.1" y="67.3" transform="rotate(-90 253.1 67.3)">A2</text>
<text x="38.3" y="72.8">6</text>
<text x="38.3" y="76.4">7</text>
<text x="52.4" y="72.8">14</text>
<text x="52.4" y="76.4">15</text>
<text x="83.9" y="73.7">48</text>
<text x="83.9" y="77.3">50</text>
<text x="98.2" y="73.7">47</text>
<text x="98.2" y="77.3">49</text>
<text x="253.1" y="72.7" transform="rotate(-90 253.1 72.7)">A1</text>
<text x="38.3" y="80">8</text>
<text x="38.3" y="83.6">9</text>
<text x="52.4" y="80">16</text>
<text x="52.4" y="83.6">17</text>
<text x="83.9" y="80.9">52</text>
<text x="98.2" y="80.9">51</text>
<text x="38.1" y="87.2">10</text>
<text x="52.4" y="87.2">18</text>
<text x="83.9" y="87.2">22</text>
<text x="98.2" y="87.2">21</text>
<text x="38.1" y="94.4">53</text>
<text x="83.9" y="90.8">24</text>
<text x="83.9" y="94.4">26</text>
<text x="98.2" y="90.8">23</text>
<text x="98.2" y="94.4">25</text>
<text x="38.1" y="101.5">19</text>
<text x="38.1" y="98">39</text>
<text x="83.9" y="98">28</text>
<text x="83.9" y="101.5">30</text>
<text x="98.2" y="98">27</text>
<text x="98.2" y="101.5">29</text>
<text x="38.3" y="105.1">1</text>
<text x="52.7" y="105.1">2</text>
<text x="83.9" y="105.1">32</text>
<text x="98.2" y="105.1">31</text>
<text x="215.9" y="118.6">12</text>
<text x="222.1" y="118.6">14</text>
<text x="219.8" y="125.3" transform="rotate(-90 219.8 125.3)">1</text>
<text x="219.8" y="122.9" transform="rotate(-90 219.8 122.9)">11</text>
<text x="60.9" y="131.9" transform="rotate(-90 60.9 131.9)">16</text>
<text x="62.7" y="131.9" transform="rotate(-90 62.7 131.9)">15</text>
<text x="64.5" y="131.9" transform="rotate(-90 64.5 131.9)">14</text>
<text x="66.3" y="131.9" transform="rotate(-90 66.3 131.9)">13</text>
<text x="68.1" y="131.9" transform="rotate(-90 68.1 131.9)">12</text>
<text x="69.9" y="131.9" transform="rotate(-90 69.9 131.9)">11</text>
<text x="71.7" y="131.9" transform="rotate(-90 71.7 131.9)">10</text>
<text x="73.5" y="131.6" transform="rotate(-90 73.5 131.6)">9</text>
<text x="75.3" y="131.6" transform="rotate(-90 75.3 131.6)">8</text>
<text x="77" y="131.6" transform="rotate(-90 77 131.6)">7</text>
<text x="78.8" y="131.6" transform="rotate(-90 78.8 131.6)">6</text>
<text x="80.6" y="131.6" transform="rotate(-90 80.6 131.6)">5</text>
<text x="82.4" y="131.6" transform="rotate(-90 82.4 131.6)">4</text>
<text x="84.2" y="131.6" transform="rotate(-90 84.2 131.6)">3</text>
<text x="86" y="131.6" transform="rotate(-90 86 131.6)">2</text>
<text x="87.8" y="131.6" transform="rotate(-90 87.8 131.6)">1</text>
<text x="219.8" y="142.7" transform="rotate(-90 219.8 142.7)">21</text>
<text x="219.8" y="139.7" transform="rotate(-90 219.8 139.7)">2</text>
<text x="216.8" y="145.5">24</text>
<text x="223" y="145.5">22</text>
<text x="254" y="147.3" transform="rotate(-90 254 147.3)">A2</text>
<text x="254" y="152.7" transform="rotate(-90 254 152.7)">A1</text>
<text x="103.1" y="168.5" transform="rotate(-90 103.1 168.5)">1</text>
<text x="112" y="173.4">2</text>
<text x="173.1" y="168.5" transform="rotate(-90 173.1 168.5)">8</text>
<text x="174.9" y="168.5" transform="rotate(-90 174.9 168.5)">7</text>
<text x="176.7" y="168.5" transform="rotate(-90 176.7 168.5)">6</text>
<text x="178.5" y="168.5" transform="rotate(-90 178.5 168.5)">5</text>
<text x="112" y="177">3</text>
<text x="139.9" y="177.4" transform="rotate(-90 139.9 177.4)">1</text>
<text x="143.5" y="177.4" transform="rotate(-90 143.5 177.4)">2</text>
<text x="147.1" y="177.4" transform="rotate(-90 147.1 177.4)">3</text>
<text x="150.7" y="177.4" transform="rotate(-90 150.7 177.4)">4</text>
<text x="103.1" y="182.8" transform="rotate(-90 103.1 182.8)">4</text>
<text x="173.1" y="182.8" transform="rotate(-90 173.1 182.8)">4</text>
<text x="174.9" y="182.8" transform="rotate(-90 174.9 182.8)">3</text>
<text x="176.7" y="182.8" transform="rotate(-90 176.7 182.8)">2</text>
<text x="178.5" y="182.8" transform="rotate(-90 178.5 182.8)">1</text>
</g>
<g font-size="1" fill="#006464">
<text x="86.6" y="39.2">D7</text>
<text x="95.3" y="39.2">D6</text>
<text x="86.6" y="42.8">D24</text>
<text x="86.6" y="46.4">RX1</text>
<text x="94.8" y="42.8">D26</text>
<text x="94.8" y="46.4">TX1</text>
<text x="86.6" y="50">TX3</text>
<text x="86.6" y="53.6">D38</text>
<text x="94.8" y="53.6">D29</text>
<text x="95.3" y="50">XX</text>
<text x="220.4" y="48.4" transform="rotate(-90 220.4 48.4)">B</text>
<text x="86.6" y="57.2">SDA_B</text>
<text x="93.3" y="57.2">SCL_B</text>
<text x="220.4" y="57" transform="rotate(-90 220.4 57)">A</text>
<text x="40.8" y="62.6">A0</text>
<text x="49.5" y="62.6">A8</text>
<text x="86.6" y="63.5">D4</text>
<text x="94.8" y="63.5">D45</text>
<text x="40.8" y="66.2">A1</text>
<text x="40.8" y="69.8">A2</text>
<text x="49" y="69.8">A10</text>
<text x="49.5" y="66.2">A9</text>
<text x="86.6" y="67.1">D28</text>
<text x="86.6" y="70.7">D53</text>
<text x="94.8" y="67.1">D47</text>
<text x="94.8" y="70.7">D52</text>
<text x="40.8" y="73.3">A3</text>
<text x="40.8" y="76.9">A4</text>
<text x="49" y="73.3">A11</text>
<text x="49" y="76.9">A12</text>
<text x="86.6" y="74.2">D44</text>
<text x="86.6" y="77.8">D48</text>
<text x="94.8" y="74.2">D46</text>
<text x="94.8" y="77.8">D49</text>
<text x="40.8" y="80.5">A5</text>
<text x="49" y="80.5">A13</text>
<text x="86.6" y="81.4">D51</text>
<text x="94.8" y="81.4">D50</text>
<text x="40.8" y="87.7">A7</text>
<text x="40.8" y="84.1">A6</text>
<text x="49" y="84.1">A14</text>
<text x="49" y="87.7">A15</text>
<text x="86.6" y="87.7">D13</text>
<text x="95.3" y="87.7">D9</text>
<text x="40.8" y="94.9">5V_3</text>
<text x="86.6" y="91.3">D12</text>
<text x="86.6" y="94.9">RX3</text>
<text x="95.3" y="91.3">D8</text>
<text x="95.3" y="94.9">D5</text>
<text x="40.8" y="98.5">5V_2</text>
<text x="86.6" y="98.5">RX2</text>
<text x="94.8" y="98.5">D27</text>
<text x="40.8" y="105.7">12V</text>
<text x="40.8" y="102.1">5V_1</text>
<text x="48.6" y="105.7">GND</text>
<text x="86.6" y="102.1">D11</text>
<text x="86.6" y="105.7">D10</text>
<text x="95.3" y="102.1">D3</text>
<text x="95.3" y="105.7">D2</text>
<text x="220.4" y="128.3" transform="rotate(-90 220.4 128.3)">B</text>
<text x="220.4" y="136.9" transform="rotate(-90 220.4 136.9)">A</text>
<text x="103.6" y="172.8" transform="rotate(-90 103.6 172.8)">VCC</text>
<text x="106.3" y="173.9">Trigger</text>
<text x="173.7" y="171.9" transform="rotate(-90 173.7 171.9)">S3</text>
<text x="175.5" y="171.9" transform="rotate(-90 175.5 171.9)">S2</text>
<text x="177.3" y="172.8" transform="rotate(-90 177.3 172.8)">OUT</text>
<text x="179.1" y="172.8" transform="rotate(-90 179.1 172.8)">VCC</text>
<text x="106.8" y="177.5">ECHO</text>
<text x="103.6" y="180" transform="rotate(-90 103.6 180)">GND</text>
<text x="140.4" y="181.8" transform="rotate(-90 140.4 181.8)">VCC</text>
<text x="144" y="181.9" transform="rotate(-90 144 181.9)">GND</text>
<text x="147.6" y="181.7" transform="rotate(-90 147.6 181.7)">SCL</text>
<text x="151.2" y="181.8" transform="rotate(-90 151.2 181.8)">SDA</text>
<text x="173.7" y="180" transform="rotate(-90 173.7 180)">S0</text>
<text x="175.5" y="180" transform="rotate(-90 175.5 180)">S1</text>
<text x="177.3" y="180" transform="rotate(-90 177.3 180)">OE</text>
<text x="179.1" y="180" transform="rotate(-90 179.1 180)">GND</text>
</g>
<text font-size=".8" fill="#840000" x="171.5" y="178.6" transform="rotate(-90 171.5 178.6)">KLEURSENSOR</text>
</svg>
